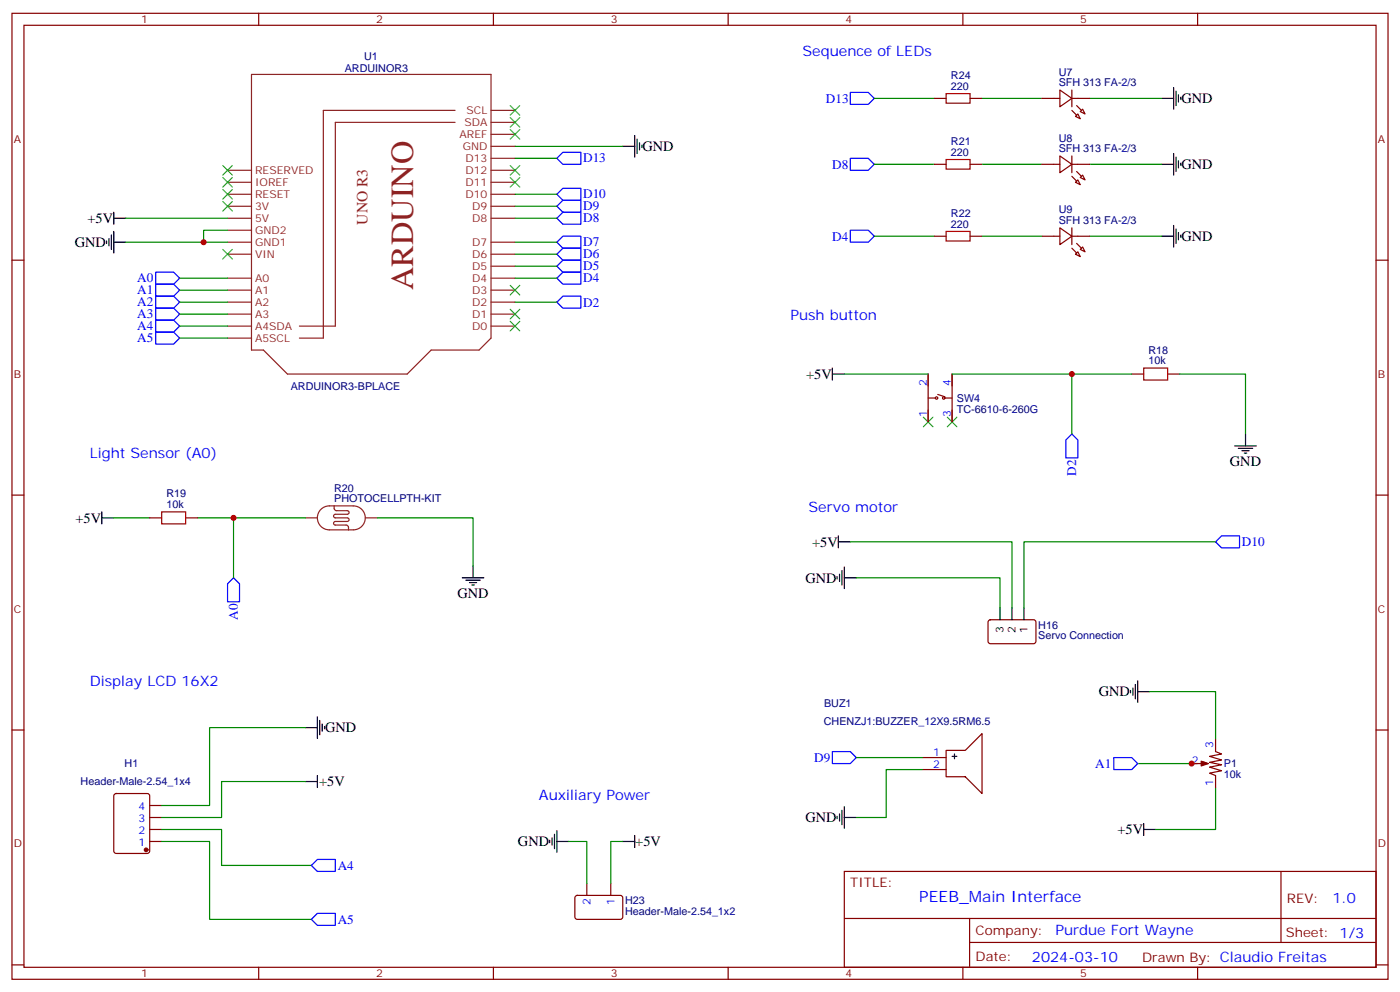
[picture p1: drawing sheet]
<svg xmlns="http://www.w3.org/2000/svg" width="412mm" height="292mm" viewBox="0 0 412 292" stroke-linecap="round" stroke-linejoin="round" font-family="sans-serif">
<g fill="none" stroke="#870000" stroke-width=".35">
<path d="M3.5 3.9h405.4v284.4h-405.4zM7.1 7.4h398.2v277.3h-398.2zM76.2 3.9v3.5M145.3 3.9v3.5M214.5 3.9v3.5M283.6 3.9v3.5M352.8 3.9v3.5M275.2 29h3.5M285.8 29h3.5M306.9 29h5.3M312.2 26.5l3.5 2.5-3.5 2.4zM315.7 29h5.3"/>
<path d="M315.7 26.5v4.9M317.5 33.5l.7 1.5-1.4-.7zM318.2 32.8l.7-.7 .7 1.4zM275.2 48.4h3.5M285.8 48.4h3.5M306.9 48.4h5.3M312.2 45.9l3.5 2.5-3.5 2.4zM315.7 45.9v4.9M315.7 48.4h5.3M317.5 53l.7 1.4-1.4-.7zM318.2 52.2l.7-.7 .7 1.5zM3.5 76.6h3.6"/>
<path d="M275.2 69.5h3.5M285.8 69.5h3.5M306.9 69.5h5.3M312.2 67.1l3.5 2.4-3.5 2.5zM315.7 67.1v4.9M315.7 69.5h5.3M317.5 74.1l.7 1.4-1.4-.7zM318.2 73.4l.7-.7 .7 1.4zM405.3 76.6h3.6M273.4 110.1v14.1M273.4 117.2h2.1M276.2 116.1l2.1 .7"/>
<path d="M278.3 117.2h2.2M280.5 110.1v14.1M333.4 110.1h3.5M344 110.1h3.5M3.5 145.7h3.6M44.1 152.4h3.5M54.7 152.4h3.5M405.3 145.7h3.6M291.3 182.6l.4-.2 13 .1 .5 .6-.1 5.9-.7 .5-12.9-.1-.5-.6v-5.7zM3.5 214.9h3.6M358.1 217.7v3.5l1.7 .7-3.5 .7 3.5 1.1-3.5 .7 3.5 .7-3.5 .7 3.5 1.1-3.5 .7 1.8 .7v3.5M405.3 214.9h3.6"/>
<path d="M33.7 233.8l.5-.2h9.2l.6 .4 .1 16.5-.5 .7h-9.4l-.6-.4-.1-16.5zM44.1 237.1h3.5M271.6 223h7.1M271.6 226.5h7.1M278.7 220.9h5.6l5-5v17.7l-5-5h-5.6zM351 224.8h3.5M353.8 224l2.2 .8-2.2 .7zM354.5 224.8h.2l-.1-.2-.4 .3 .1-.4 .9 .2-1.1 .4-.1-.9 1.2 .3 .3 .3M44.1 247.7h3.5M44.1 244.2h3.5M44.1 240.6h3.5M248.7 256.5h156.6v28.2h-156.6z"/>
<path d="M377.3 256.5v20.9M169.6 263.8l.4-.2h13l.4 .7v5.9l-.7 .4-12.9-.1-.5-.6v-5.6zM172.9 260v3.6M179.9 260v3.6M248.7 270.4h156.5M285.6 277.4h119.6M285.6 270.4v14.1M3.5 284h3.6M76.2 284.7v3.6M145.3 284.7v3.6M214.5 284.7v3.6M283.6 284.7v3.6"/>
<path d="M352.8 284.7v3.6M405.3 284h3.6"/>
<circle cx="275.9" cy="117.2" r=".35"/>
<circle cx="278" cy="117.2" r=".35"/>
</g>
<g fill="none" stroke="#8c2424" stroke-width=".35">
<path d="M74.1 21.9h70.5v77.6l-3.5 3.5h-14.1l-7.1 7.1h-35.2l-7.1-7.1h-3.5zM134.1 32.5h-38.9v67h-7M134.1 36h-35.3v60h-10.6M144.6 32.5h7.1M144.6 36h7.1M144.6 39.5h7.1M67 57.2h7.1M67 53.7h7.1M67 50.1h7.1M144.6 57.2h7.1M144.6 53.7h7.1M144.6 50.1h7.1"/>
<path d="M144.6 46.6h7.1M144.6 43.1h7.1M67 74.8h7.1M67 71.3h7.1M67 64.2h7.1M67 60.7h7.1M67 67.8h7.1M144.6 78.4h7.1M144.6 74.8h7.1M144.6 71.3h7.1M144.6 64.2h7.1M144.6 60.7h7.1"/>
<path d="M67 99.5h7.1M67 96h7.1M67 92.5h7.1M67 88.9h7.1M67 85.4h7.1M67 81.9h7.1M144.6 96h7.1M144.6 92.5h7.1M144.6 88.9h7.1M144.6 85.4h7.1M144.6 81.9h7.1M90 152.4h3.5"/>
<path d="M94.5 149.9a3.5 3.5 0 0 1 2.5-1h7.1a3.5 3.5 0 0 1 3.5 3.5 3.5 3.5 0 0 1-3.5 3.6h-7.1a3.5 3.5 0 0 1-3.2-2.2 3.5 3.5 0 0 1 .7-3.9zM98.4 148.9l.1 1 .4 .4h3.4a.53 .53 0 0 1 .5 .5 .53 .53 0 0 1-.5 .6h-3.5a.53 .53 0 0 0-.6 .5 .53 .53 0 0 0 .6 .5h3.5a.53 .53 0 0 1 .5 .6 .53 .53 0 0 1-.5 .5h-3.5a.53 .53 0 0 0-.6 .5 .53 .53 0 0 0 .6 .6h3.4l.4 .4 .1 1M107.6 152.4h3.5"/>
</g>
<g fill="none" stroke="#000" stroke-width=".35">
<path d="M187 39.9v6.3M342.2 29h3.5M345.7 25.8v6.3M346.4 26.8v4.3M347.1 27.9v2.1M347.8 28.6v.7M183.4 43.1h3.6M187.7 41v4.2M188.4 42v2.1M189.1 42.7v.7M342.2 48.4h3.5M345.7 45.2v6.3"/>
<path d="M346.4 46.2v4.3M347.1 47.3v2.1M347.8 48v.7M31.4 70.9v.7M32.1 70.2v2.2M32.8 69.2v4.2M33.5 71.3h3.5M33.5 62.5v3.5M33.5 68.1v6.4M33.5 64.2h3.5M342.2 69.5h3.5M345.7 66.4v6.3"/>
<path d="M346.4 67.4v4.2M347.1 68.5v2.1M347.8 69.2v.7M245.2 110.1h3.5M245.2 108.3v3.6M363.7 131.3h6.4M364.8 132h4.2M365.8 132.7h2.1M366.5 133.4h.7M366.9 127.7v3.6M30 152.4h3.5M30 150.7v3.5"/>
<path d="M246.9 159.5h3.6M246.9 157.7v3.6M136.2 170.1h6.3M137.2 170.8h4.3M138.3 171.5h2.1M139 172.2h.7M139.3 166.5v3.6M246.6 169.7v.7M247.3 169v2.1M248 168v4.2M248.7 170.1h3.5M248.7 166.9v6.3"/>
<path d="M294.6 178.9v3.5M298.1 178.9v3.5M301.6 178.9v3.5M90 214.2h3.5M93.5 211v6.3M94.2 212.1v4.2M94.9 213.1v2.1M95.6 213.8v.7M333 203.2v.7M333.7 202.5v2.1M334.4 201.5v4.2M335.1 203.6h3.6"/>
<path d="M335.1 200.4v6.4M90 230h3.5M93.5 228.3v3.5M247.3 239.6v2.1M248 238.5v4.2M248.7 237.5v6.3M280.5 222.6h1.4M281.2 221.9v1.4M161.9 247.3v.7M162.6 246.6v2.1M163.3 245.6v4.2M164 247.7h3.6"/>
<path d="M164 244.5v6.4M183.4 247.7h3.6M187 245.9v3.5M246.6 240.3v.7M248.7 240.6h3.5M336.9 244.2h3.5M336.9 242.4v3.5"/>
</g>
<g fill="none" stroke="#00f" stroke-width=".35">
<path d="M250.5 27.2h5.3l1.7 1.8-1.7 1.7h-5.3zM164 57.2l1.8-1.8h5.3v3.5h-5.3zM164 46.6l1.8-1.8h5.3v3.6h-5.3zM250.5 46.6h5.3l1.7 1.8-1.7 1.7h-5.3zM164 78.4l1.8-1.8h5.3v3.5h-5.3zM164 74.8l1.8-1.7h5.3v3.5h-5.3zM164 71.3l1.8-1.8h5.3v3.6h-5.3zM164 64.2l1.8-1.7h5.3v3.5h-5.3zM164 60.7l1.8-1.8h5.3v3.6h-5.3zM250.5 67.8h5.3l1.7 1.7-1.7 1.8h-5.3zM45.9 97.8h5.3l1.7 1.7-1.7 1.8h-5.3zM45.9 94.2h5.3l1.7 1.8-1.7 1.8h-5.3z"/>
<path d="M45.9 90.7h5.3l1.7 1.8-1.7 1.7h-5.3zM45.9 87.2h5.3l1.7 1.7-1.7 1.8h-5.3zM45.9 83.6h5.3l1.7 1.8-1.7 1.8h-5.3zM45.9 80.1h5.3l1.7 1.8-1.7 1.7h-5.3zM164 81.9l1.8-1.8h5.3v3.5h-5.3zM164 88.9l1.8-1.7h5.3v3.5h-5.3zM315.7 127.7l1.8 1.8v5.3h-3.5v-5.3zM358.1 159.5l1.7-1.8h5.3v3.6h-5.3zM68.8 170.1l1.8 1.7v5.3h-3.6v-5.3zM245.2 221.2h5.3l1.7 1.8-1.7 1.8h-5.3zM328.1 223h5.3l1.7 1.8-1.7 1.7h-5.3zM91.7 254.7l1.8-1.7h5.3v3.5h-5.3z"/>
<path d="M91.7 270.6l1.8-1.7h5.3v3.5h-5.3z"/>
</g>
<g fill="none" stroke="#008700" stroke-width=".35">
<path d="M257.5 29h17.7M289.3 29h17.6M321 29h21.2M151.7 57.2h12.3M151.7 46.6h12.3M151.7 43.1h31.7M257.5 48.4h17.7M289.3 48.4h17.6M321 48.4h21.2M37 71.3h30M37 64.2h30M67 67.8h-7v3.5"/>
<path d="M151.7 71.3h12.3M151.7 74.8h12.3M151.7 78.4h12.3M151.7 64.2h12.3M151.7 60.7h12.3M257.5 69.5h17.7M289.3 69.5h17.6M321 69.5h21.2M52.9 81.9h14.1M52.9 85.4h14.1M52.9 88.9h14.1M52.9 92.5h14.1"/>
<path d="M52.9 96h14.1M52.9 99.5h14.1M151.7 81.9h12.3M151.7 88.9h12.3M248.7 110.1h24.7M280.5 110.1h35.2v17.6M315.7 110.1h17.7M347.5 110.1h19.4v17.6M33.5 152.4h10.6M58.2 152.4h31.8M68.8 152.4v17.7M111.1 152.4h28.2v14.1"/>
<path d="M250.5 159.5h47.6v19.4M358.1 159.5h-56.5v19.4M252.2 170.1h42.4v8.8M90 214.2h-28.3v22.9h-14.1M338.7 203.6h19.4v14.1M90 230h-24.7v10.6h-17.7M252.2 223h19.4M271.6 226.5h-10.5v14.1h-8.9M335.1 224.8h17.7M358.1 231.8v12.4h-17.7M47.6 244.2h17.7v10.5h26.4M47.6 247.7h14.1v22.9h30"/>
<path d="M167.6 247.7h5.3v12.3M183.4 247.7h-3.5v12.3"/>
</g>
<g fill="none" stroke="#3c3" stroke-width=".35">
<path d="M150.3 38.1l2.8 2.9M150.3 34.6l2.8 2.8M150.3 31.1l2.8 2.8M153.1 38.1l-2.8 2.9M153.1 34.6l-2.8 2.8M153.1 31.1l-2.8 2.8M65.6 55.8l2.8 2.8M65.6 52.2l2.8 2.9M65.6 48.7l2.8 2.8M65.6 59.3l2.8 2.8M68.4 55.8l-2.8 2.8M68.4 52.2l-2.8 2.9"/>
<path d="M68.4 48.7l-2.8 2.8M68.4 59.3l-2.8 2.8M150.3 52.2l2.8 2.9M150.3 48.7l2.8 2.8M153.1 52.2l-2.8 2.9M153.1 48.7l-2.8 2.8M65.6 73.4l2.8 2.8M68.4 73.4l-2.8 2.8M150.3 94.6l2.8 2.8M150.3 91.1l2.8 2.8M150.3 84l2.8 2.8M153.1 94.6l-2.8 2.8"/>
<path d="M153.1 91.1l-2.8 2.8M153.1 84l-2.8 2.8M272 122.8l2.8 2.8M274.8 122.8l-2.8 2.8M279 122.8l2.9 2.8M281.9 122.8l-2.9 2.8"/>
</g>
<g fill="#870000" stroke="#870000" stroke-width=".35">
<path d="M317.1 31.1l1.5 1.4z"/>
<path d="M315.7 32.5l1.4 1.4z"/>
<path d="M317.1 50.5l1.5 1.4z"/>
<path d="M315.7 51.9l1.4 1.4z"/>
<path d="M317.1 71.6l1.5 1.5z"/>
<path d="M315.7 73.1l1.4 1.4z"/>
<circle cx="43" cy="250.2" r=".53"/>
</g>
<path d="M278.7 27.6h7.1v2.8h-7.1zM278.7 47h7.1v2.8h-7.1zM278.7 68.1h7.1v2.8h-7.1zM336.9 108.3h7.1v3.6h-7.1zM47.6 150.7h7.1v3.5h-7.1z" fill="none" stroke="#a10000" stroke-width=".35"/>
<g fill="#c00">
<circle cx="60" cy="71.3" r=".88"/>
<circle cx="68.8" cy="152.4" r=".88"/>
<circle cx="351" cy="224.8" r=".88"/>
<circle cx="315.7" cy="110.1" r=".88"/>
</g>
<text font-size="9.5" fill="#8d2323" x="121.7" y="85.4" transform="rotate(-90 121.7 85.4)">ARDUINO</text>
<text font-size="4.6" fill="#8d2323" x="108.3" y="66.1" transform="rotate(-90 108.3 66.1)">UNO R3</text>
<text font-size="4.6" fill="#00f" x="270.8" y="265.5">PEEB_Main Interface</text>
<g font-size="4.2" fill="#00f">
<text x="236.4" y="16.6">Sequence of LEDs</text>
<text x="232.8" y="94.2">Push button</text>
<text x="26.5" y="134.8">Light Sensor (A0)</text>
<text x="238.1" y="150.7">Servo motor</text>
<text x="26.5" y="201.8">Display LCD 16X2</text>
<text x="158.7" y="235.3">Auxiliary Power</text>
<text x="392.5" y="265.8">1.0</text>
<text x="310.9" y="275.3">Purdue Fort Wayne</text>
<text x="304" y="283.1">2024-03-10</text>
</g>
<g font-size="4.2">
<text x="348" y="30.3">GND</text>
<text x="189.3" y="44.5">GND</text>
<text x="348" y="49.8">GND</text>
<text x="25.8" y="65.7">+5V</text>
<text x="348" y="70.9">GND</text>
<text x="22" y="72.7">GND</text>
<text x="237.4" y="111.5">+5V</text>
<text x="362.3" y="137.3">GND</text>
<text x="22.2" y="153.8">+5V</text>
<text x="239.2" y="160.9">+5V</text>
<text x="237.2" y="171.5">GND</text>
<text x="134.8" y="176.1">GND</text>
<text x="323.7" y="205">GND</text>
<text x="95.8" y="215.6">GND</text>
<text x="94" y="231.5">+5V</text>
<text x="237.2" y="242">GND</text>
<text x="329.2" y="245.6">+5V</text>
<text x="152.6" y="249.1">GND</text>
<text x="187.1" y="249.1">+5V</text>
</g>
<g font-size="3.9" fill="#00f">
<text x="243.3" y="30.3">D13</text>
<text x="171.8" y="47.8">D13</text>
<text x="245.2" y="49.7">D8</text>
<text x="171.8" y="58.4">D10</text>
<text x="171.8" y="65.4">D8</text>
<text x="171.8" y="61.9">D9</text>
<text x="245.2" y="70.9">D4</text>
<text x="171.8" y="76">D6</text>
<text x="171.8" y="72.5">D7</text>
<text x="40.4" y="83.1">A0</text>
<text x="171.8" y="83.1">D4</text>
<text x="171.8" y="79.6">D5</text>
<text x="40.4" y="86.7">A1</text>
<text x="40.4" y="93.7">A3</text>
<text x="40.4" y="90.2">A2</text>
<text x="171.8" y="90.2">D2</text>
<text x="40.4" y="100.8">A5</text>
<text x="40.4" y="97.3">A4</text>
<text x="317" y="140.1" transform="rotate(-90 317 140.1)">D2</text>
<text x="365.8" y="160.7">D10</text>
<text x="70.1" y="182.4" transform="rotate(-90 70.1 182.4)">A0</text>
<text x="239.9" y="224.3">D9</text>
<text x="322.6" y="226">A1</text>
<text x="99.5" y="256">A4</text>
<text x="99.5" y="271.8">A5</text>
</g>
<g font-size="3.9" fill="#800">
<text x="250.5" y="261.1">TITLE:</text>
<text x="379.1" y="265.8">REV:</text>
<text x="287.4" y="275.3">Company:</text>
<text x="378.7" y="275.9">Sheet: 1/3</text>
<text x="287.4" y="283">Date:</text>
<text x="336.4" y="283.1">Drawn By: Claudio Freitas</text>
</g>
<g font-size="3.2" fill="#800">
<text x="41.6" y="6.9">1</text>
<text x="110.8" y="6.9">2</text>
<text x="179.9" y="6.9">3</text>
<text x="249.1" y="6.9">4</text>
<text x="318.2" y="6.9">5</text>
<text x="4.1" y="42">A</text>
<text x="405.9" y="42">A</text>
<text x="4.1" y="111.2">B</text>
<text x="405.9" y="111.2">B</text>
<text x="4.1" y="180.3">C</text>
<text x="405.9" y="180.3">C</text>
<text x="4.1" y="249.4">D</text>
<text x="405.9" y="249.4">D</text>
<text x="41.6" y="287.7">1</text>
<text x="110.8" y="287.7">2</text>
<text x="179.9" y="287.7">3</text>
<text x="249.1" y="287.7">4</text>
<text x="318.2" y="287.7">5</text>
</g>
<g font-size="3.2" fill="#000080">
<text x="107.3" y="17.7">U1</text>
<text x="101.6" y="21.3">ARDUINOR3</text>
<text x="280.1" y="23.3">R24</text>
<text x="311.9" y="22.3">U7</text>
<text x="280.1" y="26.5">220</text>
<text x="311.9" y="25.4">SFH 313 FA-2/3</text>
<text x="311.9" y="41.7">U8</text>
<text x="280.1" y="45.9">220</text>
<text x="280.1" y="42.7">R21</text>
<text x="311.9" y="44.8">SFH 313 FA-2/3</text>
<text x="280.1" y="63.8">R22</text>
<text x="311.9" y="62.8">U9</text>
<text x="280.1" y="67.1">220</text>
<text x="311.9" y="66">SFH 313 FA-2/3</text>
<text x="338.3" y="107.3">10k</text>
<text x="338.3" y="104.1">R18</text>
<text x="85.7" y="114.8">ARDUINOR3-BPLACE</text>
<text x="281.9" y="118.3">SW4</text>
<text x="281.9" y="121.5">TC-6610-6-260G</text>
<text x="49" y="149.6">10k</text>
<text x="49" y="146.4">R19</text>
<text x="98.4" y="147.8">PHOTOCELLPTH-KIT</text>
<text x="98.4" y="144.7">R20</text>
<text x="305.9" y="185">H16</text>
<text x="305.9" y="188.1">Servo Connection</text>
<text x="242.7" y="208.2">BUZ1</text>
<text x="242.7" y="213.5">CHENZJ1:BUZZER_12X9.5RM6.5</text>
<text x="36.7" y="225.9">H1</text>
<text x="360.5" y="225.9">P1</text>
<text x="23.7" y="231.1">Header-Male-2.54_1x4</text>
<text x="360.5" y="229.1">10k</text>
<text x="184.1" y="269.3">Header-Male-2.54_1x2</text>
<text x="184.1" y="266.1">H23</text>
</g>
<g font-size="3.2" fill="#8d2323">
<text x="137.4" y="33.5">SCL</text>
<text x="135.4" y="40.6">AREF</text>
<text x="136.8" y="37.1">SDA</text>
<text x="136.3" y="44.1">GND</text>
<text x="137.1" y="47.7">D13</text>
<text x="75.1" y="51.2">RESERVED</text>
<text x="137.1" y="51.2">D12</text>
<text x="75.1" y="58.2">RESET</text>
<text x="75.1" y="54.7">IOREF</text>
<text x="137.1" y="58.2">D10</text>
<text x="137.1" y="54.7">D11</text>
<text x="75.1" y="65.3">5V</text>
<text x="75.1" y="61.8">3V</text>
<text x="139.1" y="65.3">D8</text>
<text x="139.1" y="61.8">D9</text>
<text x="75.1" y="68.8">GND2</text>
<text x="75.1" y="75.9">VIN</text>
<text x="75.1" y="72.4">GND1</text>
<text x="139.1" y="75.9">D6</text>
<text x="139.1" y="72.4">D7</text>
<text x="75.1" y="82.9">A0</text>
<text x="139.1" y="82.9">D4</text>
<text x="139.1" y="79.4">D5</text>
<text x="75.1" y="90">A2</text>
<text x="75.1" y="86.5">A1</text>
<text x="139.1" y="90">D2</text>
<text x="139.1" y="86.5">D3</text>
<text x="75.1" y="93.5">A3</text>
<text x="139.1" y="93.5">D1</text>
<text x="75.1" y="100.6">A5SCL</text>
<text x="75.1" y="97">A4SDA</text>
<text x="139.1" y="97">D0</text>
</g>
<g font-size="3.2" fill="#00f">
<text x="273" y="113.6" transform="rotate(-90 273 113.6)">2</text>
<text x="280.1" y="113.6" transform="rotate(-90 280.1 113.6)">4</text>
<text x="273" y="122.7" transform="rotate(-90 273 122.7)">1</text>
<text x="280.1" y="122.7" transform="rotate(-90 280.1 122.7)">3</text>
<text x="357.4" y="220.2" transform="rotate(-90 357.4 220.2)">3</text>
<text x="274.9" y="222.6">1</text>
<text x="274.9" y="226.2">2</text>
<text x="351.1" y="224.8">2</text>
<text x="357.4" y="231.4" transform="rotate(-90 357.4 231.4)">1</text>
<text x="40.8" y="238.5">4</text>
<text x="40.8" y="245.6">2</text>
<text x="40.8" y="242">3</text>
<text x="40.8" y="249.1">1</text>
<text x="173.9" y="266.3" transform="rotate(-90 173.9 266.3)">2</text>
<text x="181" y="266.3" transform="rotate(-90 181 266.3)">1</text>
</g>
<g font-size="3.2">
<text x="295.6" y="186.2" transform="rotate(-90 295.6 186.2)">3</text>
<text x="299.2" y="186.2" transform="rotate(-90 299.2 186.2)">2</text>
<text x="302.7" y="186.2" transform="rotate(-90 302.7 186.2)">1</text>
</g>
</svg>
